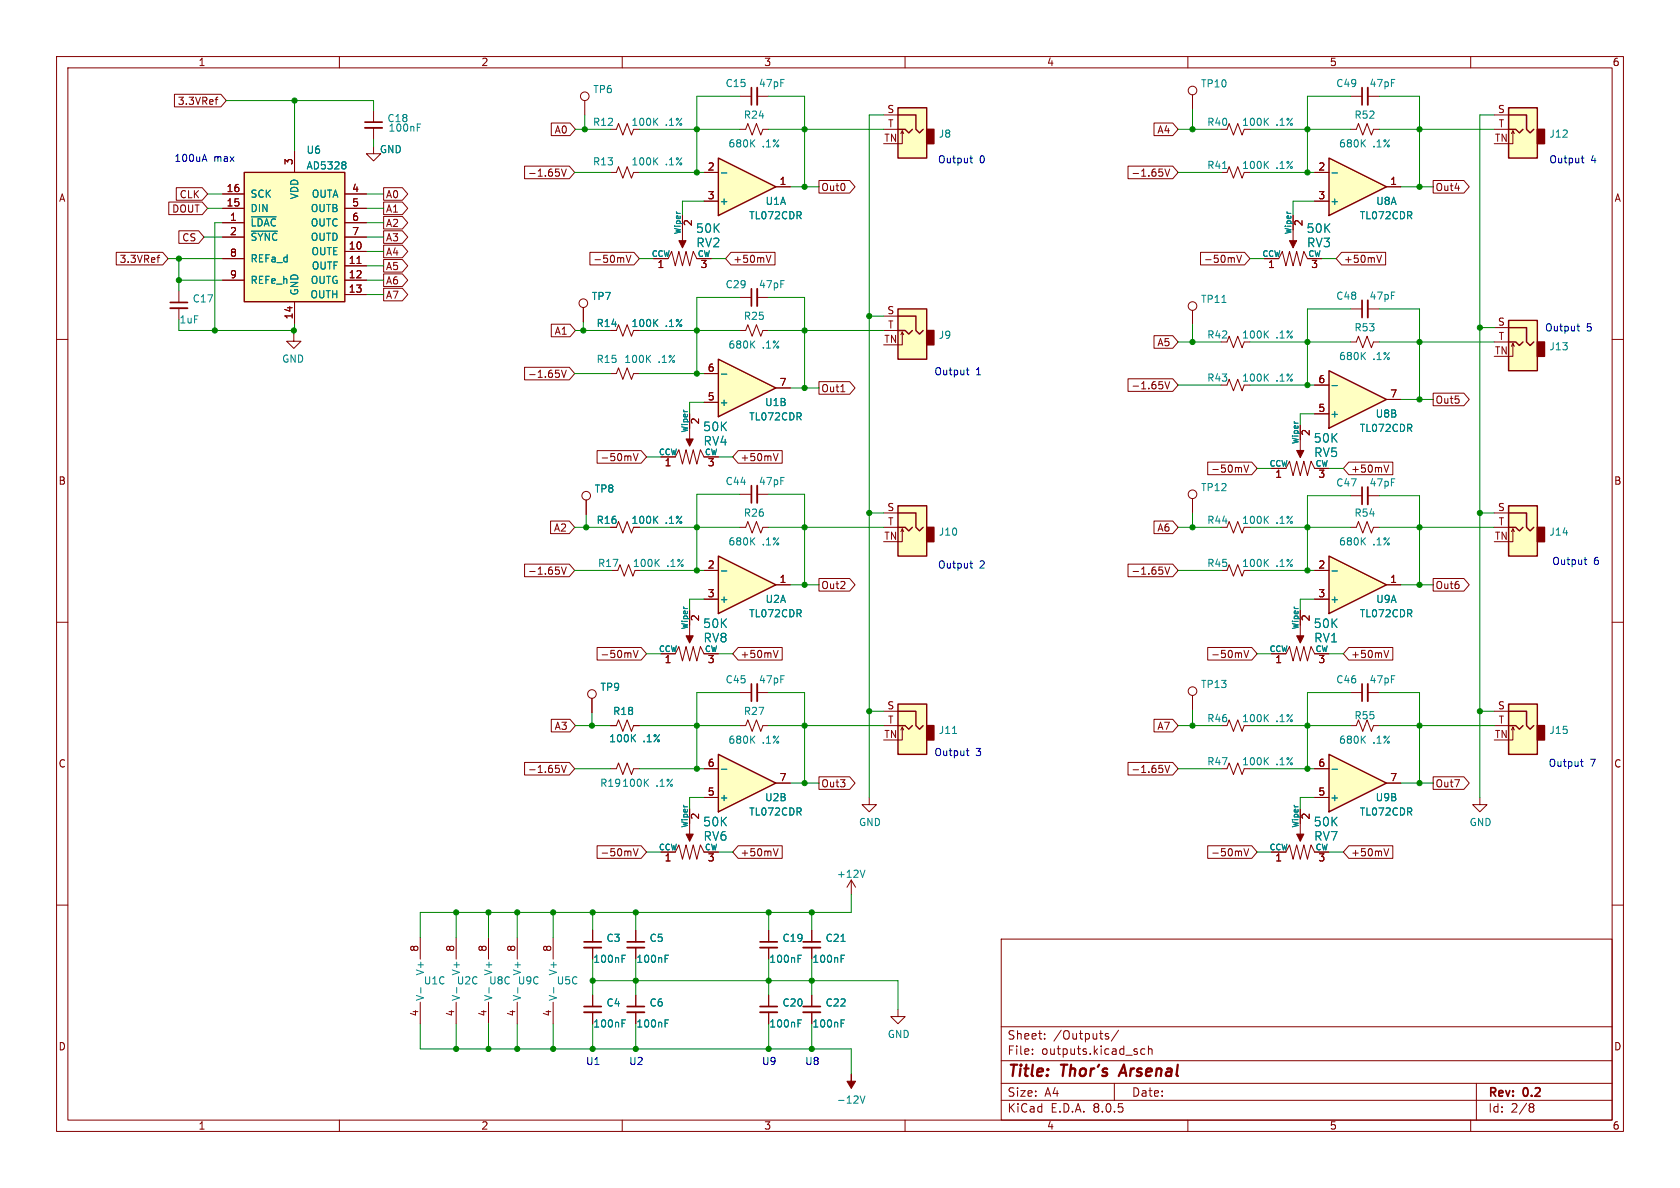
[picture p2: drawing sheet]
<svg xmlns="http://www.w3.org/2000/svg" width="297mm" height="210mm" viewBox="0 0 297 210" stroke-linecap="round" stroke-linejoin="round" font-family="sans-serif">
<g fill="none" stroke="#840000" stroke-width=".18">
<path d="M10 10h277v190h-277zM12 12h273v186h-273zM60 10v2M110 10v2M160 10v2M210 10v2M238.8 17h2M241.8 17h2M260 10v2M238.8 22.9h1l.4-1.1 .7 2.1 .8-2.1 .7 2.1 .4-1h1M10 60h2M285 60h2"/>
<path d="M10 110h2M116.8 115.6h2.6l.6-1.3 .6 2.5 .7-2.5 .6 2.5 .7-2.5 .6 2.5 .6-2.5 .7 1.3h2.5M121.9 108v4.4M216.9 100.8l.4-1 .8 2.1 .7-2.1 .8 2.1 .4-1.1M285 110h2M130.8 128.3h1l.4-1 .8 2 .7-2 .8 2 .4-1h1M130.8 122.4h2M133.9 122.4h2M10 160h2M285 160h2M158.7 178.4v1.3h1.3l-1.3 1.3-1.2-1.3h1.2M177 166h108v32h-108z"/>
<path d="M60 198v2M110 198v2M160 198v2M177 194.5h108M177 191.5h108M177 187.5h108M177 181.5h108M182.5 186.3v.1M182.5 185.5v.1M184.7 183.6v.1M184.7 182.8v.1M195.5 183.1l.5 .2v.2l-.2 .2-.4-.1"/>
<path d="M195.5 182.8h.5M197 191.5v3M197.7 182.1l-1.2 2M202.4 185.5l-.4-.1-.3 .3v.4l.1 .2h.6M203 185.5l.2-.1 .4 .1 .1 .9M203 184.9v1.5M210 198v2M260 198v2M261 191.5v6.5M270.6 195.1h.3l.3 .3-.3 .3M270.6 195.7h.3M270.9 195.7l.2 .2 .1 .4-.3 .3h-.3"/>
</g>
<path d="M198.7 188.2l-.9 2" fill="none" stroke="#840000" stroke-width=".4"/>
<path d="M240.8 25.3l.6 .7M241.4 24.7l-.7 .7M223.7 99.4l.5 .7M224.2 98.9l-.7 .7M132.9 130.7l.5 .7M133.4 130.1l-.7 .7" fill="none" stroke="#008484" stroke-width=".18"/>
<path d="M121.3 112.4h1.3l-.7 1.3z" fill="#840000" stroke="#840000" stroke-width=".18"/>
<path d="M241.8 15.5v3M133.9 120.9v3.1" fill="none" stroke="#840000" stroke-width=".33"/>
<path d="M240.8 15.5v3M132.8 120.9v3.1" fill="none" stroke="#840000" stroke-width=".3"/>
<path d="M234.9 27.9l10.2 5.1-10.2 5.1z" fill="#ffffc2"/>
<path d="M234.9 27.9l10.2 5.1-10.2 5.1z" fill="none" stroke="#840000" stroke-width=".25"/>
<g fill="none" stroke="#840000" stroke-width=".18">
<path d="M210.8 16.8v2.5M228.6 38.1v4.4M232.4 30.5h2.5M232.4 35.6h2.5M245.1 33h2.5M31.6 51.4v2.1M31.6 54.5v2M51.9 59.1v1.2h-1.2l1.2 1.3 1.3-1.3h-1.3M223.5 45.7h2.6l.6-1.2 .6 2.5 .7-2.5 .6 2.5 .6-2.5 .7 2.5 .6-2.5 .6 1.2h2.6M121.9 73.2v4.4M229.9 75.2v4.4M116.8 80.8h2.6l.6-1.3 .6 2.5 .7-2.5 .6 2.5 .7-2.5 .6 2.5 .6-2.5 .7 1.3h2.5"/>
<path d="M224.8 82.8h2.5l.7-1.3 .6 2.6 .6-2.6 .7 2.6 .6-2.6 .6 2.6 .7-2.6 .6 1.3h2.5M238.8 93.2h1l.4-1 .7 2 .8-2 .7 2 .4-1h1M238.8 87.6h2M241.8 87.6h2M107.9 135.9h1.1l.3-1 .8 2 .8-2 .7 2 .4-1h1M74.3 165.7v3.8M74.3 177.2v3.8M80.6 165.7v3.8M80.6 177.2v3.8"/>
<circle cx="210.8" cy="16" r=".76"/>
</g>
<path d="M235.5 30.6h.9M240.8 95.6l.6 .7M241.4 95.1l-.7 .7M114.1 138.3l.5 .7M114.6 137.7l-.7 .8M74.4 174.6v.9M80.7 174.6v.9" fill="none" stroke="#008484" stroke-width=".18"/>
<g fill="#840000" stroke="#840000" stroke-width=".18">
<path d="M228 42.5h1.2l-.6 1.3z"/>
<path d="M229.2 79.6h1.3l-.6 1.3z"/>
<path d="M121.3 77.6h1.3l-.7 1.3z"/>
</g>
<path d="M30.1 54.5h3M241.8 86.1v3.1" fill="none" stroke="#840000" stroke-width=".33"/>
<path d="M30.1 53.5h3M240.8 86.1v3.1" fill="none" stroke="#840000" stroke-width=".3"/>
<path d="M158.7 124.5h5.1v8.9h-5.1z" fill="#ffffc2"/>
<path d="M163.8 128.3h1.3v2.5h-1.3z" fill="#840000" stroke="#840000" stroke-width=".25"/>
<g fill="none" stroke="#840000" stroke-width=".18">
<path d="M130.8 93.2h1l.4-1 .8 2 .7-2 .8 2 .4-1h1M104.6 123.4v2.6M107.9 128.3h1.1l.3-1 .8 2 .8-2 .7 2 .4-1h1M156.2 125.7h2.5M156.2 128.3h2.5M159.5 128.5l-.2 .5M159.8 129l-.3-.5v2.3h-.8"/>
<circle cx="104.6" cy="122.7" r=".76"/>
</g>
<path d="M158.7 124.5h5.1v8.9h-5.1zM158.7 128.3h1.3l.7 .6 .6-.6M158.7 125.7h3.2v2.6l.7 .6 .6-.6" fill="none" stroke="#840000" stroke-width=".25"/>
<path d="M132.9 95.6l.5 .7M133.4 95.1l-.7 .7M111.8 130.4l.6 .7M112.4 129.9l-.8 .7M168.4 129.7h.7" fill="none" stroke="#008484" stroke-width=".18"/>
<path d="M127 63.5l10.2 5.1-10.2 5.1z" fill="#ffffc2"/>
<path d="M127 63.5l10.2 5.1-10.2 5.1z" fill="none" stroke="#840000" stroke-width=".25"/>
<g fill="none" stroke="#840000" stroke-width=".18">
<path d="M130.8 17h2M133.9 17h2M130.8 58.4h1l.4-1 .8 2 .7-2 .8 2 .4-1h1M124.5 71.1h2.5M124.5 66h2.5M137.2 68.6h2.5M86.4 165.7v3.8M86.4 177.2v3.8M91.4 165.7v3.8M91.4 177.2v3.8M97.8 165.7v3.8M97.8 177.2v3.8"/>
<path d="M104.8 164.5v2M104.8 167.5v2M104.8 175.9v2M104.8 178.9v2.1M112.4 164.5v2M112.4 167.5v2M112.4 175.9v2M112.4 178.9v2.1"/>
</g>
<g fill="none" stroke="#008484" stroke-width=".18">
<path d="M127.5 66.1h1M132.9 60.8l.5 .7M133.4 60.3l-.7 .7M86.5 174.6v.9M91.5 174.6v.9M97.9 174.6v.9M110 169.5h.4M110 168.9h.6M117.6 169.5h.4M117.6 168.9h.6M110 180.9h.4M110 180.3h.6"/>
<path d="M117.6 180.9h.4M117.6 180.3h.6"/>
</g>
<path d="M133.9 15.5v3M103.3 178.9h3M103.3 167.5h3M110.9 178.9h3M110.9 167.5h3" fill="none" stroke="#840000" stroke-width=".33"/>
<path d="M132.8 15.5v3M103.3 177.9h3M103.3 166.5h3M110.9 177.9h3M110.9 166.5h3" fill="none" stroke="#840000" stroke-width=".3"/>
<path d="M127 98.3l10.2 5.1-10.2 5.1z" fill="#ffffc2"/>
<path d="M127 98.3l10.2 5.1-10.2 5.1z" fill="none" stroke="#840000" stroke-width=".25"/>
<path d="M66 19.6v2M66 25.9v1.3h-1.2l1.2 1.2 1.3-1.2h-1.3M66 22.6v2M130.8 87.4h2M133.9 87.4h2M124.5 100.8h2.5M124.5 105.9h2.5M137.2 103.4h2.5" fill="none" stroke="#840000" stroke-width=".18"/>
<path d="M73.8 22.5h.4M73.8 21.9h.6M127.5 100.9h1M152.1 193.7l.4 1.3 .4-1.3" fill="none" stroke="#008484" stroke-width=".18"/>
<path d="M64.5 22.6h3.1M133.9 85.9v3" fill="none" stroke="#840000" stroke-width=".33"/>
<path d="M64.5 21.6h3.1M132.8 85.9v3" fill="none" stroke="#840000" stroke-width=".3"/>
<path d="M150.5 189.9v1.2h.8l-.8 1.3-.8-1.3h.8z" fill="#840000" stroke="#840000" stroke-width=".18"/>
<path d="M43.2 30.5h17.8v22.8h-17.8z" fill="#ffffc2"/>
<path d="M43.2 30.5h17.8v22.8h-17.8z" fill="none" stroke="#840000" stroke-width=".25"/>
<g fill="none" stroke="#840000" stroke-width=".18">
<path d="M39.4 39.4h3.8M39.4 36.8h3.8M39.4 34.3h3.8M52.1 26.7v3.8M61 39.4h3.8M61 36.8h3.8M61 34.3h3.8M120.6 38.1v4.4M39.4 49.5h3.8M39.4 41.9h3.8M39.4 45.7h3.8M52.1 53.3v3.9"/>
<path d="M61 44.5h3.8M61 47h3.8M61 49.5h3.8M61 52.1h3.8M61 41.9h3.8M63.1 46.6h.7M115.6 45.7h2.5l.6-1.2 .7 2.5 .6-2.5 .6 2.5 .7-2.5 .6 2.5 .7-2.5 .6 1.2h2.5"/>
</g>
<path d="M44.4 38.3h4.4M61 28.7l.2 .1-.2 .3M61 29.2l.2 .2-.2 .4M44.4 40.9h4.7" fill="none" stroke="#008484" stroke-width=".18"/>
<path d="M120 42.5h1.3l-.7 1.3z" fill="#840000" stroke="#840000" stroke-width=".18"/>
<path d="M266.7 124.5h5.1v8.9h-5.1z" fill="#ffffc2"/>
<path d="M271.8 128.3h1.2v2.5h-1.2z" fill="#840000" stroke="#840000" stroke-width=".25"/>
<path d="M264.2 125.7h2.5M264.2 128.3h2.5M267.5 128.5l-.3 .5M267.7 129l-.2-.5v2.3h-.8" fill="none" stroke="#840000" stroke-width=".18"/>
<path d="M266.7 124.5h5.1v8.9h-5.1zM266.7 128.3h1.3l.6 .6 .6-.6M266.7 125.7h3.2v2.6l.6 .6 .6-.6" fill="none" stroke="#840000" stroke-width=".25"/>
<path d="M158.7 19.1h5.1v8.8h-5.1z" fill="#ffffc2"/>
<path d="M163.8 22.9h1.3v2.5h-1.3z" fill="#840000" stroke="#840000" stroke-width=".25"/>
<g fill="none" stroke="#840000" stroke-width=".18">
<path d="M103.4 17.8v2.5M156.2 20.3h2.5M156.2 22.9h2.5M159.5 23.1l-.2 .5M159.8 23.6l-.3-.5v2.3h-.8M238.8 60.5h1l.4-1.1 .7 2.1 .8-2.1 .7 2.1 .4-1h1M135.9 164.5v2M135.9 167.5v2M143.5 164.5v2M143.5 167.5v2"/>
<circle cx="103.4" cy="17" r=".76"/>
</g>
<path d="M158.7 19.1h5.1v8.8h-5.1zM158.7 22.9h1.3l.7 .6 .6-.6M158.7 20.3h3.2v2.6l.7 .6 .6-.6" fill="none" stroke="#840000" stroke-width=".25"/>
<path d="M134.4 167.5h3M142 167.5h3" fill="none" stroke="#840000" stroke-width=".33"/>
<path d="M134.4 166.5h3M142 166.5h3" fill="none" stroke="#840000" stroke-width=".3"/>
<path d="M240.8 62.8l.6 .8M241.4 62.3l-.7 .7M141.1 169.5h.4M141.1 168.9h.6M148.7 166.4h.7M148.7 169.5h.4M148.7 168.9h.6" fill="none" stroke="#008484" stroke-width=".18"/>
<path d="M234.9 65.5l10.2 5.1-10.2 5.1z" fill="#ffffc2"/>
<path d="M234.9 65.5l10.2 5.1-10.2 5.1z" fill="none" stroke="#840000" stroke-width=".25"/>
<path d="M238.8 54.6h2M241.8 54.6h2M232.4 73.2h2.5M232.4 68.1h2.5M245.1 70.6h2.5M135.9 175.9v2M135.9 178.9v2.1" fill="none" stroke="#840000" stroke-width=".18"/>
<path d="M235.5 68.2h.9M141.1 180.9h.4M141.1 180.3h.6" fill="none" stroke="#008484" stroke-width=".18"/>
<path d="M241.8 53.1v3M134.4 178.9h3" fill="none" stroke="#840000" stroke-width=".33"/>
<path d="M240.8 53.1v3M134.4 177.9h3" fill="none" stroke="#840000" stroke-width=".3"/>
<path d="M266.7 89.4h5.1v8.9h-5.1z" fill="#ffffc2"/>
<path d="M271.8 93.2h1.2v2.6h-1.2z" fill="#840000" stroke="#840000" stroke-width=".25"/>
<g fill="none" stroke="#840000" stroke-width=".18">
<path d="M107.9 22.9h1.1l.3-1.1 .8 2.1 .8-2.1 .7 2.1 .4-1M107.9 30.5h1.1l.3-1 .8 2 .8-2 .7 2 .4-1h1M130.8 22.9h1l.4-1.1 .8 2.1 .7-2.1 .8 2.1 .4-1h1M130.8 52.6h2M133.9 52.6h2M216.9 68.1l.4-1 .8 2 .7-2 .8 2 .4-1M264.2 90.7h2.5M264.2 93.2h2.5M267.5 93.5l-.3 .5M267.7 94l-.2-.5v2.3h-.8M224.8 115.6h2.5l.7-1.3 .6 2.5 .6-2.5 .7 2.5 .6-2.5 .6 2.5 .7-2.5 .6 1.3h2.5M229.9 108v4.4"/>
<path d="M143.5 175.9v2M143.5 178.9v2.1"/>
</g>
<path d="M266.7 89.4h5.1v8.9h-5.1zM266.7 93.2h1.3l.6 .7 .6-.7M266.7 90.7h3.2v2.5l.6 .7 .6-.7" fill="none" stroke="#840000" stroke-width=".25"/>
<path d="M115.8 21.4l.5 .8M115.8 28.4l.5 .8M116.3 20.9l-.7 .7M116.3 27.9l-.7 .7M132.9 25.3l.5 .7M133.4 24.7l-.7 .7M223.7 66.7l.5 .7M224.2 66.1l-.7 .7M148.7 180.9h.4M148.7 180.3h.6" fill="none" stroke="#008484" stroke-width=".18"/>
<path d="M133.9 51.1v3M142 178.9h3" fill="none" stroke="#840000" stroke-width=".33"/>
<path d="M132.8 51.1v3M142 177.9h3" fill="none" stroke="#840000" stroke-width=".3"/>
<path d="M229.2 112.4h1.3l-.6 1.3z" fill="#840000" stroke="#840000" stroke-width=".18"/>
<path d="M127 133.4l10.2 5-10.2 5.1z" fill="#ffffc2"/>
<path d="M127 133.4l10.2 5-10.2 5.1z" fill="none" stroke="#840000" stroke-width=".25"/>
<path d="M216.9 60.5l.4-1.1 .8 2.1 .7-2.1 .8 2.1 .4-1M124.5 135.9h2.5M137.2 138.4h2.5M124.5 141h2.5" fill="none" stroke="#840000" stroke-width=".18"/>
<path d="M223.7 59l.5 .8M224.2 58.5l-.7 .7M127.5 136h1" fill="none" stroke="#008484" stroke-width=".18"/>
<path d="M234.9 98.3l10.2 5.1-10.2 5.1z" fill="#ffffc2"/>
<path d="M234.9 98.3l10.2 5.1-10.2 5.1z" fill="none" stroke="#840000" stroke-width=".25"/>
<path d="M232.4 100.8h2.5M232.4 105.9h2.5M245.1 103.4h2.5" fill="none" stroke="#840000" stroke-width=".18"/>
<path d="M235.5 100.9h.9" fill="none" stroke="#008484" stroke-width=".18"/>
<path d="M266.7 56.6h5.1v8.9h-5.1z" fill="#ffffc2"/>
<path d="M271.8 60.5h1.2v2.5h-1.2z" fill="#840000" stroke="#840000" stroke-width=".25"/>
<path d="M264.2 57.9h2.5M264.2 60.5h2.5M267.5 60.7l-.3 .5M267.7 61.2l-.2-.5v2.3h-.8" fill="none" stroke="#840000" stroke-width=".18"/>
<path d="M266.7 56.6h5.1v8.9h-5.1zM266.7 57.9h3.2v2.6l.6 .6 .6-.6M266.7 60.5h1.3l.6 .6 .6-.6" fill="none" stroke="#840000" stroke-width=".25"/>
<path d="M127 27.9l10.2 5.1-10.2 5.1z" fill="#ffffc2"/>
<path d="M127 27.9l10.2 5.1-10.2 5.1z" fill="none" stroke="#840000" stroke-width=".25"/>
<path d="M124.5 30.5h2.5M124.5 35.6h2.5M137.2 33h2.5M109 93.2l.3-1 .8 2 .8-2 .7 2 .4-1M150.5 155.6l-.8 1.2M150.5 155.6v2.5M150.5 155.6l.8 1.2" fill="none" stroke="#840000" stroke-width=".18"/>
<path d="M127.5 30.6h1M115.8 91.8l.5 .7M116.3 91.3l-.7 .7M152.9 153.8l-.4 1.3" fill="none" stroke="#008484" stroke-width=".18"/>
<path d="M158.7 89.4h5.1v8.9h-5.1z" fill="#ffffc2"/>
<path d="M163.8 93.2h1.3v2.6h-1.3z" fill="#840000" stroke="#840000" stroke-width=".25"/>
<g fill="none" stroke="#840000" stroke-width=".18">
<path d="M103.1 54.4v2.5M109 58.4l.3-1 .8 2 .8-2 .7 2 .4-1M210.8 54.9v2.5M107.9 66h1.1l.3-1 .8 2.1 .8-2.1 .7 2.1 .4-1.1h1M103.6 88.4v2.5M156.2 90.7h2.5M156.2 93.2h2.5M159.5 93.5l-.2 .5M159.8 94l-.3-.5v2.3h-.8M210.8 88.1v2.6M216.9 93.2l.4-1 .8 2 .7-2 .8 2 .4-1M109.2 100.8l.4-1 .8 2.1 .7-2.1 .8 2.1 .4-1.1"/>
<path d="M116.8 150.6h2.6l.6-1.2 .6 2.5 .7-2.5 .6 2.5 .7-2.5 .6 2.5 .6-2.5 .7 1.2h2.5M121.9 143v4.4M153.7 141v1.2h1.2l-1.2 1.3-1.3-1.3h1.3"/>
<circle cx="103.1" cy="53.6" r=".76"/>
<circle cx="210.8" cy="54.1" r=".76"/>
<circle cx="103.6" cy="87.6" r=".76"/>
<circle cx="210.8" cy="87.4" r=".76"/>
</g>
<path d="M158.7 89.4h5.1v8.9h-5.1zM158.7 93.2h1.3l.7 .7 .6-.7M158.7 90.7h3.2v2.5l.7 .7 .6-.7" fill="none" stroke="#840000" stroke-width=".25"/>
<path d="M115.8 57l.5 .7M116.3 56.5l-.7 .7M216 53.5h.7M114.5 63.4l.5 .7M115 62.8l-.7 .7M116 99.4l.5 .7M116.5 98.9l-.7 .7M223.7 91.8l.5 .7M224.2 91.3l-.7 .7" fill="none" stroke="#008484" stroke-width=".18"/>
<path d="M121.3 147.4h1.3l-.7 1.3z" fill="#840000" stroke="#840000" stroke-width=".18"/>
<path d="M158.7 54.6h5.1v8.9h-5.1z" fill="#ffffc2"/>
<path d="M163.8 58.4h1.3v2.6h-1.3z" fill="#840000" stroke="#840000" stroke-width=".25"/>
<g fill="none" stroke="#840000" stroke-width=".18">
<path d="M156.2 55.9h2.5M156.2 58.4h2.5M159.5 58.7l-.2 .5M159.8 59.2l-.3-.5v2.3h-.8M210.8 122.9v2.6M216.9 135.9l.4-1 .8 2 .7-2 .8 2 .4-1M216.9 128.3l.4-1 .8 2 .7-2 .8 2 .4-1M238.8 128.3h1l.4-1 .7 2 .8-2 .7 2 .4-1h1M238.8 122.4h2M241.8 122.4h2M224.8 150.6h2.5l.7-1.2 .6 2.5 .6-2.5 .7 2.5 .6-2.5 .6 2.5 .7-2.5 .6 1.2h2.5M229.9 143v4.4"/>
<path d="M261.6 141v1.2h1.3l-1.3 1.3-1.3-1.3h1.3"/>
<circle cx="210.8" cy="122.2" r=".76"/>
</g>
<path d="M158.7 54.6h5.1v8.9h-5.1zM158.7 58.4h1.3l.7 .7 .6-.7M158.7 55.9h3.2v2.5l.7 .7 .6-.7" fill="none" stroke="#840000" stroke-width=".25"/>
<path d="M241.8 120.9v3.1" fill="none" stroke="#840000" stroke-width=".33"/>
<path d="M240.8 120.9v3.1" fill="none" stroke="#840000" stroke-width=".3"/>
<path d="M223.7 134.5l.5 .7M223.7 126.9l.5 .7M224.2 133.9l-.7 .8M224.2 126.3l-.7 .7M240.8 130.7l.6 .7M241.4 130.1l-.7 .7" fill="none" stroke="#008484" stroke-width=".18"/>
<path d="M229.2 147.4h1.3l-.6 1.3z" fill="#840000" stroke="#840000" stroke-width=".18"/>
<path d="M234.9 133.4l10.2 5-10.2 5.1z" fill="#ffffc2"/>
<path d="M234.9 133.4l10.2 5-10.2 5.1z" fill="none" stroke="#840000" stroke-width=".25"/>
<path d="M232.4 135.9h2.5M245.1 138.4h2.5M232.4 141h2.5" fill="none" stroke="#840000" stroke-width=".18"/>
<path d="M235.5 136h.9" fill="none" stroke="#008484" stroke-width=".18"/>
<path d="M266.7 19.1h5.1v8.8h-5.1z" fill="#ffffc2"/>
<path d="M271.8 22.9h1.2v2.5h-1.2z" fill="#840000" stroke="#840000" stroke-width=".25"/>
<g fill="none" stroke="#840000" stroke-width=".18">
<path d="M30.8 16.7h8.3l.9 1.1-.9 1.1h-8.3zM38 17.6h.5M38.5 17.2h-.2M29.8 35.7h6l.9 1.1-.9 1.1h-6zM31.2 33.2h4.6l.9 1.1-.9 1.1h-4.6zM39.4 39.4h3.8M39.4 36.8h3.8M39.4 34.3h3.8M52.1 26.7v3.8M61 39.4h3.8M61 36.8h3.8M61 34.3h3.8"/>
<path d="M67.8 33.2h3.3l1 1.1-1 1.1h-3.3zM67.8 35.7h3.3l1 1.1-1 1.1h-3.3zM67.8 38.3h3.3l1 1.1-1 1.1h-3.3zM92.7 29.4h7.9l1 1.1-1 1.1h-7.9zM97.5 21.7h3.3l.9 1.2-.9 1.1h-3.3zM99.3 29.9l.4 1.3 .4-1.3M120.6 38.1v2.5M124.5 30.5h2.5M124.5 35.6h2.5M137.2 33h2.5M144.8 31.9h5.4l1 1.1-1 1.1h-5.4zM199.4 29.4h7.9l1 1.1-1 1.1h-7.9z"/>
<path d="M204 21.7h3.3l1 1.2-1 1.1h-3.3zM205.9 29.9l.5 1.3 .4-1.3M215.9 30.5h1l.4-1 .8 2 .7-2 .8 2 .4-1M216.9 22.9l.4-1.1 .8 2.1 .7-2.1 .8 2.1 .4-1M228.6 38.1v2.5M232.4 30.5h2.5M232.4 35.6h2.5M245.1 33h2.5M253.4 31.9h5.4l.9 1.1-.9 1.1h-5.4zM264.2 20.3h2.5M264.2 22.9h2.5M267.5 23.1l-.3 .5"/>
<path d="M267.7 23.6l-.2-.5v2.3h-.8M20.6 44.6h8.2l.9 1.1-.9 1.1h-8.2zM27.7 45.5h.5M28.2 45.1l-.2 .1M31.6 40.8h3.5l1 1.1-1 1.1h-3.5zM39.4 45.7h3.8M39.4 49.5h3.8M39.4 41.9h3.8M52.1 53.3v3.9M61 44.5h3.8M61 47h3.8M61 49.5h3.8"/>
<path d="M61 52.1h3.8M61 41.9h3.8M63.1 46.6h.7M67.8 40.8h3.3l1 1.1-1 1.1h-3.3zM67.8 51h3.3l1 1.1-1 1.1h-3.3zM67.8 45.9h3.3l1 1.1-1 1.1h-3.3zM67.8 48.4h3.3l1 1.1-1 1.1h-3.3zM67.8 43.3h3.3l1 1.2-1 1.1h-3.3zM97.5 57.3h3.3l.9 1.1-.9 1.1h-3.3zM103.1 54.4v2.5M104.3 44.6h7.8l.9 1.1-.9 1.1h-7.8zM110.7 45.1l.4 1.3 .4-1.3"/>
<path d="M115.6 45.7h2.5M123.2 45.7h2.5M129.2 44.6h7.8v2.2h-7.8l-.9-1.1zM135.4 45.1l.5 1.3 .4-1.3M204 59.3h3.3l1 1.2-1 1.1h-3.3zM212.2 44.6h7.8l1 1.1-1 1.1h-7.8zM218.6 45.1l.5 1.3 .4-1.3M223.5 45.7h2.6M231.1 45.7h2.6M237.2 44.6h7.8v2.2h-7.8l-1-1.1zM243.4 45.1l.4 1.3 .4-1.3M92.7 64.9h7.9l1 1.1-1 1.2h-7.9z"/>
<path d="M99.3 65.4l.4 1.3 .4-1.3M105.6 79.7h7.7l1 1.1-1 1.1h-7.7zM121.9 73.2v2.5M124.5 71.1h2.5M124.5 66h2.5M130.5 79.7h7.8v2.2h-7.8l-1-1.1zM137.2 68.6h2.5M144.8 67.5h5.4l1 1.1-1 1.1h-5.4zM148.6 69.3h.8M199.4 67h7.9l1 1.1-1 1.1h-7.9zM205.9 67.5l.5 1.2 .4-1.2M229.9 75.2v2.5"/>
<path d="M232.4 73.2h2.5M232.4 68.1h2.5M245.1 70.6h2.5M253.4 69.5h5.4l.9 1.1-.9 1.1h-5.4zM92.7 99.7h7.9l1 1.1-1 1.1h-7.9zM97.3 92.1h3.3l1 1.1-1 1.1h-3.3zM103.6 88.4v2.5M112 80.2l.4 1.2 .4-1.2M116.8 80.8h2.6M124.5 80.8h2.5M136.7 80.2l.4 1.2 .5-1.2M199.4 99.7h7.9l1 1.1-1 1.1h-7.9z"/>
<path d="M204 92.1h3.3l1 1.1-1 1.1h-3.3zM213.5 81.7h7.8l.9 1.1-.9 1.1h-7.8zM219.9 82.2l.4 1.3 .5-1.3M224.8 82.8h2.5M232.4 82.8h2.5M238.4 81.7h7.8v2.2h-7.8l-.9-1.1zM244.7 82.2l.4 1.3 .4-1.3M99.3 100.2l.4 1.3 .4-1.3M105.6 114.5h7.7l1 1.1-1 1.1h-7.7zM112 115l.4 1.2 .4-1.2M116.8 115.6h2.6M121.9 108v2.5"/>
<path d="M124.5 115.6h2.5M124.5 100.8h2.5M124.5 105.9h2.5M130.5 114.5h7.8v2.2h-7.8l-1-1.1zM136.7 115l.4 1.2 .5-1.2M137.2 103.4h2.5M144.8 102.3h5.4l1 1.1-1 1.1h-5.4zM205.9 100.2l.5 1.3 .4-1.3M213.5 114.5h7.8l.9 1.1-.9 1.1h-7.8zM219.9 115l.4 1.2 .5-1.2M224.8 115.6h2.5M229.9 108v2.5"/>
<path d="M232.4 115.6h2.5M232.4 100.8h2.5M232.4 105.9h2.5M238.4 114.5h7.8v2.2h-7.8l-.9-1.1zM244.7 115l.4 1.2 .4-1.2M245.1 103.4h2.5M253.4 102.3h5.4l.9 1.1-.9 1.1h-5.4zM92.7 134.8h7.9l1 1.1-1 1.1h-7.9zM97.5 127.2h3.3l.9 1.1-.9 1.1h-3.3zM99.3 135.3l.4 1.3 .4-1.3M104.6 123.4v2.6M107.9 128.3h1.1"/>
<path d="M112 128.3h1M124.5 135.9h2.5M137.2 138.4h2.5M144.8 137.3h5.4l1 1.1-1 1.1h-5.4zM199.4 134.8h7.9l1 1.1-1 1.1h-7.9zM204 127.2h3.3l1 1.1-1 1.1h-3.3zM205.9 135.3l.5 1.3 .4-1.3M232.4 135.9h2.5M245.1 138.4h2.5M253.4 137.3h5.4l.9 1.1-.9 1.1h-5.4zM105.6 149.5h7.7l1 1.1-1 1.1h-7.7zM112 150l.4 1.3 .4-1.3"/>
<path d="M116.8 150.6h2.6M121.9 143v2.5M124.5 141h2.5M124.5 150.6h2.5M130.5 149.5h7.8v2.2h-7.8l-1-1.1zM136.7 150l.4 1.3 .5-1.3M213.5 149.5h7.8l.9 1.1-.9 1.1h-7.8zM219.9 150l.4 1.3 .5-1.3M224.8 150.6h2.5M229.9 143v2.5M232.4 141h2.5M232.4 150.6h2.5"/>
<path d="M238.4 149.5h7.8v2.2h-7.8l-.9-1.1zM244.7 150l.4 1.3 .4-1.3M104.8 164.5v2M104.8 167.5v2M104.8 175.9v2M104.8 178.9v2.1M112.4 164.5v2M112.4 167.5v2M112.4 175.9v2M112.4 178.9v2.1M135.9 164.5v2M135.9 167.5v2"/>
<path d="M135.9 175.9v2M135.9 178.9v2.1M143.5 164.5v2M143.5 167.5v2M143.5 175.9v2M143.5 178.9v2.1"/>
</g>
<path d="M266.7 19.1h5.1v8.8h-5.1zM266.7 22.9h1.3l.6 .6 .6-.6M266.7 20.3h3.2v2.6l.6 .6 .6-.6" fill="none" stroke="#840000" stroke-width=".25"/>
<g fill="none" stroke="#008484" stroke-width=".18">
<path d="M44.4 38.3h4.4M61 28.7l.2 .1-.2 .3M61 29.2l.2 .2-.2 .4M127.5 30.6h1M216.1 29.8h.8M223.7 29.1l.5 .7M223.7 21.4l.5 .8M224.2 28.5l-.7 .7M224.2 20.9l-.7 .7M235.5 30.6h.9M44.4 40.9h4.7M115.8 57l.5 .7"/>
<path d="M116.3 56.5l-.7 .7M127.5 66.1h1M235.5 68.2h.9M115.8 91.8l.5 .7M116.3 91.3l-.7 .7M127.5 100.9h1M235.5 100.9h.9M111.8 130.4l.6 .7M112.4 129.9l-.8 .7M127.5 136h1M235.5 136h.9M110 169.5h.4"/>
<path d="M110 168.9h.6M117.6 169.5h.4M117.6 168.9h.6M141.1 169.5h.4M141.1 168.9h.6M148.7 166.4h.7M148.7 169.5h.4M148.7 168.9h.6M110 180.9h.4M110 180.3h.6M117.6 180.9h.4M117.6 180.3h.6"/>
<path d="M141.1 180.9h.4M141.1 180.3h.6M148.7 180.9h.4M148.7 180.3h.6"/>
</g>
<g fill="none" stroke="#0000c2" stroke-width=".18">
<path d="M35.9 28.2h.6M36.2 27.3l.4 1.2M171.5 27.9h.4M171.6 27.5v1.1l.3 .2M279.5 27.9h.5M279.7 27.5v1.1l.3 .2M278.8 57.7h.5M279 57.2v1.1l.3 .2M170.8 65.4h.5M171 65v1.1l.3 .2M171.5 99.6h.4M171.6 99.2v1l.3 .2"/>
<path d="M280 98.9h.5M280.2 98.5v1.1l.3 .2M170.8 132.7h.5M171 132.3v1.1l.3 .2M279.4 134.6h.5M279.6 134.2v1.1l.3 .2"/>
</g>
<g fill="none" stroke="#008400" stroke-width=".18">
<path d="M40 17.8h26v1.8M52.1 17.8v8.9M130.8 17h-7.6v13.5M135.9 17h6.3v16M210.8 19.3v3.6M238.8 17h-7.7v13.5M243.8 17h7.2v16M36.7 34.3h2.7M36.7 36.8h2.7M39.4 39.4h-1.4v19M64.8 39.4h3M64.8 34.3h3"/>
<path d="M64.8 36.8h3M66 24.6v1.3M101.6 30.5h6.3M101.7 22.9h6.2M103.4 20.3v2.6M113 30.5h11.5M113 22.9h17.8M124.5 35.6h-3.9v2.5M135.9 22.9h20.3M139.7 33h5.1M156.2 20.3h-2.5v120.7M208.3 30.5h7.6"/>
<path d="M208.3 22.9h7.6M221 30.5h11.4M221 22.9h17.8M232.4 35.6h-3.8v2.5M243.8 22.9h20.4M247.6 33h5.8M264.2 20.3h-2.6v120.7M29.7 45.7h9.7M31.6 49.5h7.8M31.6 56.5v1.9h20.5v-1.2M31.6 45.7v5.7M36.1 41.9h3.3"/>
<path d="M51.9 58.4v.7M64.8 41.9h3M64.8 49.5h3M64.8 52.1h3M64.8 44.5h3M64.8 47h3M101.7 58.4h6.2M103.1 56.9v1.5M113 45.7h2.6M113 58.4h17.8M125.7 45.7h2.6M130.8 52.6h-7.6v13.4"/>
<path d="M135.9 52.6h6.3v16M135.9 58.4h20.3M153.7 55.9h2.5M210.8 57.4v3.1M221 45.7h2.5M233.7 45.7h2.5M238.8 54.6h-7.7v13.5M243.8 54.6h7.2v16M261.6 57.9h2.6M101.6 66h6.3M113 66h11.5M124.5 71.1h-2.6v2.1"/>
<path d="M139.7 68.6h5.1M208.3 60.5h7.6M208.3 68.1h7.6M221 60.5h17.8M221 68.1h11.4M232.4 73.2h-2.5v2M243.8 60.5h20.4M247.6 70.6h5.8M101.6 93.2h6.3M103.6 90.9v2.3M113 93.2h17.8M114.3 80.8h2.5"/>
<path d="M127 80.8h2.5M130.8 87.4h-7.6v13.4M135.9 93.2h20.3M135.9 87.4h6.3v16M153.7 90.7h2.5M208.3 93.2h7.6M210.8 90.7v2.5M221 93.2h17.8M222.2 82.8h2.6M234.9 82.8h2.6M238.8 87.6h-7.7v13.2M243.8 87.6h7.2v15.8"/>
<path d="M243.8 93.2h20.4M261.6 90.7h2.6M101.6 100.8h6.6M113.3 100.8h11.2M114.3 115.6h2.5M124.5 105.9h-2.6v2.1M127 115.6h2.5M139.7 103.4h5.1M208.3 100.8h7.6M221 100.8h11.4M222.2 115.6h2.6M232.4 105.9h-2.5v2.1"/>
<path d="M234.9 115.6h2.6M247.6 103.4h5.8M101.6 135.9h6.3M101.7 128.3h6.2M104.6 126v2.3M113 128.3h17.8M113 135.9h11.5M130.8 122.4h-7.6v13.5M135.9 128.3h20.3M135.9 122.4h6.3v16M139.7 138.4h5.1M153.7 125.7h2.5"/>
<path d="M208.3 128.3h7.6M208.3 135.9h7.6M210.8 125.5v2.8M221 128.3h17.8M221 135.9h11.4M238.8 122.4h-7.7v13.5M243.8 122.4h7.2v16M243.8 128.3h20.4M247.6 138.4h5.8M261.6 125.7h2.6M114.3 150.6h2.5M124.5 141h-2.6v2"/>
<path d="M127 150.6h2.5M150.5 158.1v3.2h-76.2v4.4M222.2 150.6h2.6M232.4 141h-2.5v2M234.9 150.6h2.6M80.6 161.3v4.4M86.4 161.3v4.4M91.4 161.3v4.4M97.8 161.3v4.4M104.8 161.3v3.2M104.8 169.5v6.4M104.8 173.4h53.9v5"/>
<path d="M112.4 161.3v3.2M112.4 169.5v6.4M135.9 161.3v3.2M135.9 169.5v6.4M143.5 161.3v3.2M143.5 169.5v6.4M74.3 181v4.4h76.2v4.5M80.6 181v4.4M86.4 181v4.4M91.4 181v4.4M97.8 181v4.4M104.8 181v4.4"/>
<path d="M112.4 181v4.4M135.9 181v4.4M143.5 181v4.4"/>
</g>
<g fill="#008400" stroke="#008400" stroke-width=".18">
<circle cx="80.6" cy="185.4" r=".46"/>
<circle cx="86.4" cy="185.4" r=".46"/>
<circle cx="91.4" cy="185.4" r=".46"/>
<circle cx="86.4" cy="161.3" r=".46"/>
<circle cx="91.4" cy="161.3" r=".46"/>
<circle cx="97.8" cy="161.3" r=".46"/>
<circle cx="104.8" cy="173.4" r=".46"/>
<circle cx="104.8" cy="185.4" r=".46"/>
<circle cx="97.8" cy="185.4" r=".46"/>
<circle cx="104.8" cy="161.3" r=".46"/>
<circle cx="112.4" cy="173.4" r=".46"/>
<circle cx="112.4" cy="161.3" r=".46"/>
<circle cx="112.4" cy="185.4" r=".46"/>
<circle cx="135.9" cy="173.4" r=".46"/>
<circle cx="143.5" cy="185.4" r=".46"/>
<circle cx="143.5" cy="161.3" r=".46"/>
<circle cx="135.9" cy="185.4" r=".46"/>
<circle cx="143.5" cy="173.4" r=".46"/>
<circle cx="142.2" cy="128.3" r=".46"/>
<circle cx="123.2" cy="128.3" r=".46"/>
<circle cx="142.2" cy="138.4" r=".46"/>
<circle cx="135.9" cy="161.3" r=".46"/>
<circle cx="153.7" cy="125.7" r=".46"/>
<circle cx="123.2" cy="100.8" r=".46"/>
<circle cx="142.2" cy="103.4" r=".46"/>
<circle cx="80.6" cy="161.3" r=".46"/>
<circle cx="104.6" cy="128.3" r=".46"/>
<circle cx="261.6" cy="57.9" r=".46"/>
<circle cx="251" cy="60.5" r=".46"/>
<circle cx="231.1" cy="68.1" r=".46"/>
<circle cx="231.1" cy="60.5" r=".46"/>
<circle cx="210.8" cy="60.5" r=".46"/>
<circle cx="231.1" cy="100.8" r=".46"/>
<circle cx="251" cy="93.2" r=".46"/>
<circle cx="251" cy="103.4" r=".46"/>
<circle cx="231.1" cy="128.3" r=".46"/>
<circle cx="210.8" cy="93.2" r=".46"/>
<circle cx="261.6" cy="125.7" r=".46"/>
<circle cx="251" cy="70.6" r=".46"/>
<circle cx="261.6" cy="90.7" r=".46"/>
<circle cx="231.1" cy="93.2" r=".46"/>
<circle cx="123.2" cy="93.2" r=".46"/>
<circle cx="123.2" cy="135.9" r=".46"/>
<circle cx="142.2" cy="93.2" r=".46"/>
<circle cx="251" cy="138.4" r=".46"/>
<circle cx="251" cy="128.3" r=".46"/>
<circle cx="231.1" cy="135.9" r=".46"/>
<circle cx="210.8" cy="128.3" r=".46"/>
<circle cx="251" cy="22.9" r=".46"/>
<circle cx="251" cy="33" r=".46"/>
<circle cx="231.1" cy="30.5" r=".46"/>
<circle cx="231.1" cy="22.9" r=".46"/>
<circle cx="210.8" cy="22.9" r=".46"/>
<circle cx="38" cy="58.4" r=".46"/>
<circle cx="31.6" cy="45.7" r=".46"/>
<circle cx="31.6" cy="49.5" r=".46"/>
<circle cx="51.9" cy="58.4" r=".46"/>
<circle cx="153.7" cy="90.7" r=".46"/>
<circle cx="142.2" cy="68.6" r=".46"/>
<circle cx="52.1" cy="17.8" r=".46"/>
<circle cx="153.7" cy="55.9" r=".46"/>
<circle cx="142.2" cy="58.4" r=".46"/>
<circle cx="103.1" cy="58.4" r=".46"/>
<circle cx="103.4" cy="22.9" r=".46"/>
<circle cx="123.2" cy="22.9" r=".46"/>
<circle cx="142.2" cy="33" r=".46"/>
<circle cx="142.2" cy="22.9" r=".46"/>
<circle cx="123.2" cy="30.5" r=".46"/>
<circle cx="123.2" cy="66" r=".46"/>
<circle cx="123.2" cy="58.4" r=".46"/>
<circle cx="103.6" cy="93.2" r=".46"/>
</g>
<g font-size="2.8" fill="#840000">
<text x="178" y="190.9">Title:</text>
<text x="187.7" y="190.9">Thor's</text>
<text x="198.9" y="190.9">Arsenal</text>
</g>
<g font-size="2.1" fill="#008484">
<text x="122.9" y="41.4">50K</text>
<text x="230.9" y="41.4">50K</text>
<text x="123" y="43.9">RV2</text>
<text x="231" y="43.9">RV3</text>
<text x="124.2" y="76.4">50K</text>
<text x="124.3" y="79">RV4</text>
<text x="232.2" y="78.5">50K</text>
<text x="232.2" y="81">RV5</text>
<text x="124.2" y="111.2">50K</text>
<text x="124.3" y="113.8">RV8</text>
<text x="232.2" y="111.2">50K</text>
<text x="232.2" y="113.8">RV1</text>
<text x="124.2" y="146.3">50K</text>
<text x="124.3" y="148.8">RV6</text>
<text x="232.2" y="146.3">50K</text>
<text x="232.2" y="148.8">RV7</text>
</g>
<g font-size="2.1" fill="#840000">
<text x="178" y="184">Sheet:</text>
<text x="186.2" y="184">/Outputs/</text>
<text x="178" y="186.7">File:</text>
<text x="184.1" y="186.7">outputs.kicad_sch</text>
<text x="178" y="196.9">KiCad</text>
<text x="178" y="194.1">Size:</text>
<text x="184.7" y="194.1">A4</text>
<text x="185.7" y="196.9">E.D.A.</text>
<text x="193.3" y="196.9">8.0.5</text>
<text x="200" y="194.1">Date:</text>
<text x="263" y="194.3">Rev:</text>
<text x="263" y="196.9">Id:</text>
<text x="267.1" y="196.9">2/8</text>
<text x="269.4" y="194.3">0.2</text>
</g>
<g font-size="1.8" fill="#840000">
<text x="35" y="11.9">1</text>
<text x="85" y="11.9">2</text>
<text x="135" y="11.9">3</text>
<text x="185" y="11.9">4</text>
<text x="235" y="11.9">5</text>
<text x="285" y="11.9">6</text>
<text x="31.3" y="18.7">3.3VRef</text>
<text x="98" y="23.8">A0</text>
<text x="156.8" y="20.1">S</text>
<text x="156.9" y="22.6">T</text>
<text x="204.5" y="23.8">A4</text>
<text x="264.7" y="20.1">S</text>
<text x="264.8" y="22.6">T</text>
<text x="51.8" y="29.3" transform="rotate(-90 51.8 29.3)">3</text>
<text x="156.2" y="25.1">TN</text>
<text x="264.2" y="25.1">TN</text>
<text x="10.3" y="35.9">A</text>
<text x="31.7" y="35.2">CLK</text>
<text x="40" y="34">16</text>
<text x="62.2" y="34">4</text>
<text x="68.1" y="35.2">A0</text>
<text x="93.2" y="31.4">-1.65V</text>
<text x="125" y="30.2">2</text>
<text x="125" y="35.3">3</text>
<text x="137.7" y="32.8">1</text>
<text x="145.1" y="34">Out0</text>
<text x="199.9" y="31.4">-1.65V</text>
<text x="233" y="30.2">2</text>
<text x="233" y="35.3">3</text>
<text x="245.7" y="32.8">1</text>
<text x="253.7" y="34">Out4</text>
<text x="285.3" y="35.9">A</text>
<text x="30.3" y="37.8">DOUT</text>
<text x="40" y="36.6">15</text>
<text x="40.6" y="39.1">1</text>
<text x="40.6" y="41.7">2</text>
<text x="62.2" y="36.6">5</text>
<text x="62.2" y="39.1">6</text>
<text x="62.2" y="41.7">7</text>
<text x="68.1" y="37.8">A1</text>
<text x="68.1" y="40.3">A2</text>
<text x="122.6" y="40.1" transform="rotate(-90 122.6 40.1)">2</text>
<text x="230.6" y="40.1" transform="rotate(-90 230.6 40.1)">2</text>
<text x="21" y="46.7">3.3VRef</text>
<text x="32.1" y="42.9">CS</text>
<text x="40.6" y="45.5">8</text>
<text x="61.6" y="44.2">10</text>
<text x="61.6" y="46.7">11</text>
<text x="68.1" y="42.9">A3</text>
<text x="68.1" y="47.9">A5</text>
<text x="68.1" y="45.4">A4</text>
<text x="104.8" y="46.7">-50mV</text>
<text x="116.1" y="47.7">1</text>
<text x="123.8" y="47.7">3</text>
<text x="129.5" y="46.7">+50mV</text>
<text x="212.7" y="46.7">-50mV</text>
<text x="224.1" y="47.7">1</text>
<text x="231.7" y="47.7">3</text>
<text x="237.5" y="46.7">+50mV</text>
<text x="40.6" y="49.3">9</text>
<text x="61.6" y="49.3">12</text>
<text x="61.6" y="51.8">13</text>
<text x="68.1" y="53">A7</text>
<text x="68.1" y="50.5">A6</text>
<text x="51.8" y="56.6" transform="rotate(-90 51.8 56.6)">14</text>
<text x="98" y="59.4">A1</text>
<text x="105.4" y="58">R14</text>
<text x="111.5" y="58">100K</text>
<text x="156.8" y="55.6">S</text>
<text x="156.9" y="58.2">T</text>
<text x="264.7" y="57.7">S</text>
<text x="125" y="65.8">6</text>
<text x="156.2" y="60.7">TN</text>
<text x="204.5" y="61.4">A5</text>
<text x="264.2" y="62.7">TN</text>
<text x="264.8" y="60.2">T</text>
<text x="93.2" y="67">-1.65V</text>
<text x="125" y="70.9">5</text>
<text x="137.7" y="68.3">7</text>
<text x="145.1" y="69.5">Out1</text>
<text x="199.9" y="69">-1.65V</text>
<text x="233" y="67.8">6</text>
<text x="245.7" y="70.4">7</text>
<text x="253.7" y="71.6">Out5</text>
<text x="123.9" y="75.1" transform="rotate(-90 123.9 75.1)">2</text>
<text x="231.9" y="77.2" transform="rotate(-90 231.9 77.2)">2</text>
<text x="233" y="72.9">5</text>
<text x="106.1" y="81.7">-50mV</text>
<text x="117.4" y="82.8">1</text>
<text x="125" y="82.8">3</text>
<text x="130.8" y="81.7">+50mV</text>
<text x="214" y="83.8">-50mV</text>
<text x="238.8" y="83.8">+50mV</text>
<text x="10.3" y="85.9">B</text>
<text x="225.4" y="84.8">1</text>
<text x="233" y="84.8">3</text>
<text x="285.3" y="85.9">B</text>
<text x="97.8" y="94.2">A2</text>
<text x="105.4" y="92.8">R16</text>
<text x="111.5" y="92.8">100K</text>
<text x="156.2" y="95.5">TN</text>
<text x="156.8" y="90.4">S</text>
<text x="156.9" y="93">T</text>
<text x="204.5" y="94.2">A6</text>
<text x="264.2" y="95.5">TN</text>
<text x="264.7" y="90.4">S</text>
<text x="264.8" y="93">T</text>
<text x="93.2" y="101.8">-1.65V</text>
<text x="125" y="100.6">2</text>
<text x="199.9" y="101.8">-1.65V</text>
<text x="233" y="100.6">2</text>
<text x="125" y="105.7">3</text>
<text x="137.7" y="103.1">1</text>
<text x="145.1" y="104.3">Out2</text>
<text x="233" y="105.7">3</text>
<text x="245.7" y="103.1">1</text>
<text x="253.7" y="104.3">Out6</text>
<text x="123.9" y="109.9" transform="rotate(-90 123.9 109.9)">2</text>
<text x="231.9" y="109.9" transform="rotate(-90 231.9 109.9)">2</text>
<text x="106.1" y="116.5">-50mV</text>
<text x="117.4" y="117.6">1</text>
<text x="125" y="117.6">3</text>
<text x="130.8" y="116.5">+50mV</text>
<text x="214" y="116.5">-50mV</text>
<text x="225.4" y="117.6">1</text>
<text x="233" y="117.6">3</text>
<text x="238.8" y="116.5">+50mV</text>
<text x="156.8" y="125.5">S</text>
<text x="264.7" y="125.5">S</text>
<text x="98" y="129.2">A3</text>
<text x="156.2" y="130.6">TN</text>
<text x="156.9" y="128">T</text>
<text x="204.5" y="129.2">A7</text>
<text x="264.2" y="130.6">TN</text>
<text x="264.8" y="128">T</text>
<text x="10.3" y="135.9">C</text>
<text x="93.2" y="136.8">-1.65V</text>
<text x="125" y="135.6">6</text>
<text x="199.9" y="136.8">-1.65V</text>
<text x="233" y="135.6">6</text>
<text x="285.3" y="135.9">C</text>
<text x="125" y="140.7">5</text>
<text x="137.7" y="138.2">7</text>
<text x="145.1" y="139.4">Out3</text>
<text x="233" y="140.7">5</text>
<text x="245.7" y="138.2">7</text>
<text x="253.7" y="139.4">Out7</text>
<text x="123.9" y="145" transform="rotate(-90 123.9 145)">2</text>
<text x="231.9" y="145" transform="rotate(-90 231.9 145)">2</text>
<text x="106.1" y="151.6">-50mV</text>
<text x="117.4" y="152.6">1</text>
<text x="125" y="152.6">3</text>
<text x="130.8" y="151.6">+50mV</text>
<text x="214" y="151.6">-50mV</text>
<text x="225.4" y="152.6">1</text>
<text x="233" y="152.6">3</text>
<text x="238.8" y="151.6">+50mV</text>
<text x="74" y="168.3" transform="rotate(-90 74 168.3)">8</text>
<text x="80.4" y="168.3" transform="rotate(-90 80.4 168.3)">8</text>
<text x="86.1" y="168.3" transform="rotate(-90 86.1 168.3)">8</text>
<text x="91.2" y="168.3" transform="rotate(-90 91.2 168.3)">8</text>
<text x="97.5" y="168.3" transform="rotate(-90 97.5 168.3)">8</text>
<text x="74" y="179.8" transform="rotate(-90 74 179.8)">4</text>
<text x="80.4" y="179.8" transform="rotate(-90 80.4 179.8)">4</text>
<text x="86.1" y="179.8" transform="rotate(-90 86.1 179.8)">4</text>
<text x="91.2" y="179.8" transform="rotate(-90 91.2 179.8)">4</text>
<text x="97.5" y="179.8" transform="rotate(-90 97.5 179.8)">4</text>
<text x="10.3" y="185.9">D</text>
<text x="285.3" y="185.9">D</text>
<text x="35" y="199.9">1</text>
<text x="85" y="199.9">2</text>
<text x="135" y="199.9">3</text>
<text x="185" y="199.9">4</text>
<text x="235" y="199.9">5</text>
<text x="285" y="199.9">6</text>
</g>
<g font-size="1.8" fill="#008484">
<text x="104.8" y="16.7">TP6</text>
<text x="128.2" y="15.6">C15</text>
<text x="134.1" y="15.6">47pF</text>
<text x="212.2" y="15.7">TP10</text>
<text x="236.1" y="15.6">C49</text>
<text x="242" y="15.6">47pF</text>
<text x="68.4" y="21.8">C18</text>
<text x="68.6" y="23.5">100nF</text>
<text x="104.7" y="22.5">R12</text>
<text x="111.5" y="22.5">100K</text>
<text x="117.6" y="22.5">.1%</text>
<text x="131.4" y="21.2">R24</text>
<text x="213.3" y="22.5">R40</text>
<text x="219.5" y="22.5">100K</text>
<text x="225.6" y="22.5">.1%</text>
<text x="239.4" y="21.2">R52</text>
<text x="54.1" y="27.4">U6</text>
<text x="67.1" y="27.3">GND</text>
<text x="104.7" y="29.4">R13</text>
<text x="111.5" y="29.4">100K</text>
<text x="117.6" y="29.4">.1%</text>
<text x="128.7" y="26.3">680K</text>
<text x="134.8" y="26.3">.1%</text>
<text x="165.9" y="24.5">J8</text>
<text x="236.6" y="26.3">680K</text>
<text x="242.7" y="26.3">.1%</text>
<text x="273.8" y="24.5">J12</text>
<text x="44.2" y="35.2">SCK</text>
<text x="52.9" y="35.3" transform="rotate(-90 52.9 35.3)">VDD</text>
<text x="54.1" y="30.2">AD5328</text>
<text x="55" y="35.2">OUTA</text>
<text x="213.3" y="30.1">R41</text>
<text x="219.5" y="30.1">100K</text>
<text x="225.6" y="30.1">.1%</text>
<text x="44.2" y="40.2">~{LDAC}</text>
<text x="44.2" y="37.7">DIN</text>
<text x="54.8" y="37.7">OUTB</text>
<text x="54.8" y="40.2">OUTC</text>
<text x="127.1" y="36.4">+</text>
<text x="132.3" y="39">TL072CDR</text>
<text x="135.2" y="36.4">U1A</text>
<text x="235.1" y="36.4">+</text>
<text x="240.3" y="39">TL072CDR</text>
<text x="243.2" y="36.4">U8A</text>
<text x="44.2" y="42.8">~{SYNC}</text>
<text x="44.2" y="46.6">REFa_d</text>
<text x="54.8" y="42.8">OUTD</text>
<text x="55" y="45.3">OUTE</text>
<text x="55" y="47.9">OUTF</text>
<text x="34" y="53.7">C17</text>
<text x="44.2" y="50.4">REFe_h</text>
<text x="52.9" y="52.3" transform="rotate(-90 52.9 52.3)">GND</text>
<text x="54.8" y="52.9">OUTH</text>
<text x="54.8" y="50.4">OUTG</text>
<text x="104.5" y="53.2">TP7</text>
<text x="128.2" y="51.2">C29</text>
<text x="134.1" y="51.2">47pF</text>
<text x="212.2" y="53.8">TP11</text>
<text x="236.1" y="53.2">C48</text>
<text x="242" y="53.2">47pF</text>
<text x="31.6" y="57.4">1uF</text>
<text x="117.6" y="58">.1%</text>
<text x="131.4" y="56.7">R25</text>
<text x="239.4" y="58.8">R53</text>
<text x="49.8" y="64.3">GND</text>
<text x="105.4" y="64.4">R15</text>
<text x="110.3" y="64.4">100K</text>
<text x="116.3" y="64.4">.1%</text>
<text x="128.7" y="61.8">680K</text>
<text x="134.8" y="61.8">.1%</text>
<text x="165.9" y="60.1">J9</text>
<text x="213.3" y="60">R42</text>
<text x="219.5" y="60">100K</text>
<text x="225.6" y="60">.1%</text>
<text x="236.6" y="63.9">680K</text>
<text x="242.7" y="63.9">.1%</text>
<text x="273.8" y="62.1">J13</text>
<text x="127.1" y="72">+</text>
<text x="135.2" y="72">U1B</text>
<text x="213.3" y="67.7">R43</text>
<text x="219.5" y="67.7">100K</text>
<text x="225.6" y="67.7">.1%</text>
<text x="132.3" y="74.5">TL072CDR</text>
<text x="235.1" y="74">+</text>
<text x="240.3" y="76.6">TL072CDR</text>
<text x="243.1" y="74">U8B</text>
<text x="105" y="87.3">TP8</text>
<text x="128.2" y="86">C44</text>
<text x="134.1" y="86">47pF</text>
<text x="212.2" y="87">TP12</text>
<text x="236.1" y="86.2">C47</text>
<text x="242" y="86.2">47pF</text>
<text x="117.6" y="92.8">.1%</text>
<text x="131.4" y="91.5">R26</text>
<text x="165.9" y="94.9">J10</text>
<text x="213.3" y="92.8">R44</text>
<text x="219.5" y="92.8">100K</text>
<text x="225.6" y="92.8">.1%</text>
<text x="239.4" y="91.5">R54</text>
<text x="273.8" y="94.9">J14</text>
<text x="105.6" y="100.4">R17</text>
<text x="111.8" y="100.4">100K</text>
<text x="117.9" y="100.4">.1%</text>
<text x="128.7" y="96.6">680K</text>
<text x="134.8" y="96.6">.1%</text>
<text x="213.3" y="100.4">R45</text>
<text x="219.5" y="100.4">100K</text>
<text x="225.6" y="100.4">.1%</text>
<text x="236.6" y="96.6">680K</text>
<text x="242.7" y="96.6">.1%</text>
<text x="127.1" y="106.8">+</text>
<text x="135.2" y="106.8">U2A</text>
<text x="235.1" y="106.8">+</text>
<text x="243.2" y="106.8">U9A</text>
<text x="132.3" y="109.3">TL072CDR</text>
<text x="240.3" y="109.3">TL072CDR</text>
<text x="106.1" y="122.3">TP9</text>
<text x="128.2" y="121">C45</text>
<text x="134.1" y="121">47pF</text>
<text x="212.2" y="121.8">TP13</text>
<text x="236.1" y="121">C46</text>
<text x="242" y="121">47pF</text>
<text x="107.6" y="131.4">100K</text>
<text x="108.3" y="126.6">R18</text>
<text x="113.7" y="131.4">.1%</text>
<text x="128.7" y="131.7">680K</text>
<text x="131.4" y="126.6">R27</text>
<text x="134.8" y="131.7">.1%</text>
<text x="165.9" y="129.9">J11</text>
<text x="213.3" y="127.9">R46</text>
<text x="219.5" y="127.9">100K</text>
<text x="225.6" y="127.9">.1%</text>
<text x="236.6" y="131.7">680K</text>
<text x="239.4" y="127.4">R55</text>
<text x="242.7" y="131.7">.1%</text>
<text x="273.8" y="129.9">J15</text>
<text x="213.3" y="135.5">R47</text>
<text x="219.5" y="135.5">100K</text>
<text x="225.6" y="135.5">.1%</text>
<text x="106" y="139.3">R19</text>
<text x="109.9" y="139.3">100K</text>
<text x="116" y="139.3">.1%</text>
<text x="127.1" y="141.8">+</text>
<text x="135.2" y="141.8">U2B</text>
<text x="235.1" y="141.8">+</text>
<text x="243.1" y="141.8">U9B</text>
<text x="132.3" y="144.4">TL072CDR</text>
<text x="151.8" y="146.2">GND</text>
<text x="240.3" y="144.4">TL072CDR</text>
<text x="259.7" y="146.2">GND</text>
<text x="147.9" y="155.4">+12V</text>
<text x="107.1" y="166.7">C3</text>
<text x="114.7" y="166.7">C5</text>
<text x="138.2" y="166.7">C19</text>
<text x="145.9" y="166.7">C21</text>
<text x="75.2" y="172.5" transform="rotate(-90 75.2 172.5)">V+</text>
<text x="81.5" y="172.5" transform="rotate(-90 81.5 172.5)">V+</text>
<text x="87.2" y="172.5" transform="rotate(-90 87.2 172.5)">V+</text>
<text x="92.3" y="172.5" transform="rotate(-90 92.3 172.5)">V+</text>
<text x="98.7" y="172.5" transform="rotate(-90 98.7 172.5)">V+</text>
<text x="104.8" y="170.4">100nF</text>
<text x="112.4" y="170.4">100nF</text>
<text x="135.9" y="170.4">100nF</text>
<text x="143.5" y="170.4">100nF</text>
<text x="74.8" y="174.2">U1C</text>
<text x="75.2" y="177" transform="rotate(-90 75.2 177)">V-</text>
<text x="80.7" y="174.2">U2C</text>
<text x="81.5" y="177" transform="rotate(-90 81.5 177)">V-</text>
<text x="86.4" y="174.2">U8C</text>
<text x="87.2" y="177" transform="rotate(-90 87.2 177)">V-</text>
<text x="91.4" y="174.2">U9C</text>
<text x="92.3" y="177" transform="rotate(-90 92.3 177)">V-</text>
<text x="98.3" y="174.2">U5C</text>
<text x="98.7" y="177" transform="rotate(-90 98.7 177)">V-</text>
<text x="107.1" y="178.1">C4</text>
<text x="114.7" y="178.1">C6</text>
<text x="138.2" y="178.1">C20</text>
<text x="145.9" y="178.1">C22</text>
<text x="104.8" y="181.8">100nF</text>
<text x="112.4" y="181.8">100nF</text>
<text x="135.9" y="181.8">100nF</text>
<text x="143.5" y="181.8">100nF</text>
<text x="156.8" y="183.7">GND</text>
<text x="147.9" y="195.3">-12V</text>
</g>
<g font-size="1.8" fill="#0000c2">
<text x="30.7" y="28.7">100uA</text>
<text x="37.8" y="28.7">max</text>
<text x="165.7" y="29">Output</text>
<text x="173.1" y="29">0</text>
<text x="273.8" y="29">Output</text>
<text x="281.2" y="29">4</text>
<text x="273" y="58.7">Output</text>
<text x="280.4" y="58.7">5</text>
<text x="165.1" y="66.4">Output</text>
<text x="172.5" y="66.4">1</text>
<text x="165.7" y="100.6">Output</text>
<text x="173.1" y="100.6">2</text>
<text x="274.3" y="100">Output</text>
<text x="281.7" y="100">6</text>
<text x="165.1" y="133.7">Output</text>
<text x="172.5" y="133.7">3</text>
<text x="273.7" y="135.6">Output</text>
<text x="281.1" y="135.6">7</text>
<text x="103.5" y="188.3">U1</text>
<text x="111.1" y="188.3">U2</text>
<text x="134.6" y="188.3">U9</text>
<text x="142.2" y="188.3">U8</text>
</g>
<g font-size="1.4" fill="#008484">
<text x="120.4" y="41.5" transform="rotate(-90 120.4 41.5)">Wiper</text>
<text x="228.3" y="41.5" transform="rotate(-90 228.3 41.5)">Wiper</text>
<text x="115.1" y="45.5">CCW</text>
<text x="123.2" y="45.5">CW</text>
<text x="223.1" y="45.5">CCW</text>
<text x="231.2" y="45.5">CW</text>
<text x="121.7" y="76.6" transform="rotate(-90 121.7 76.6)">Wiper</text>
<text x="116.4" y="80.5">CCW</text>
<text x="124.5" y="80.5">CW</text>
<text x="224.3" y="82.6">CCW</text>
<text x="229.6" y="78.6" transform="rotate(-90 229.6 78.6)">Wiper</text>
<text x="232.5" y="82.6">CW</text>
<text x="121.7" y="111.4" transform="rotate(-90 121.7 111.4)">Wiper</text>
<text x="229.6" y="111.4" transform="rotate(-90 229.6 111.4)">Wiper</text>
<text x="116.4" y="115.3">CCW</text>
<text x="124.5" y="115.3">CW</text>
<text x="224.3" y="115.3">CCW</text>
<text x="232.5" y="115.3">CW</text>
<text x="121.7" y="146.4" transform="rotate(-90 121.7 146.4)">Wiper</text>
<text x="229.6" y="146.4" transform="rotate(-90 229.6 146.4)">Wiper</text>
<text x="116.4" y="150.4">CCW</text>
<text x="124.5" y="150.4">CW</text>
<text x="224.3" y="150.4">CCW</text>
<text x="232.5" y="150.4">CW</text>
</g>
</svg>
